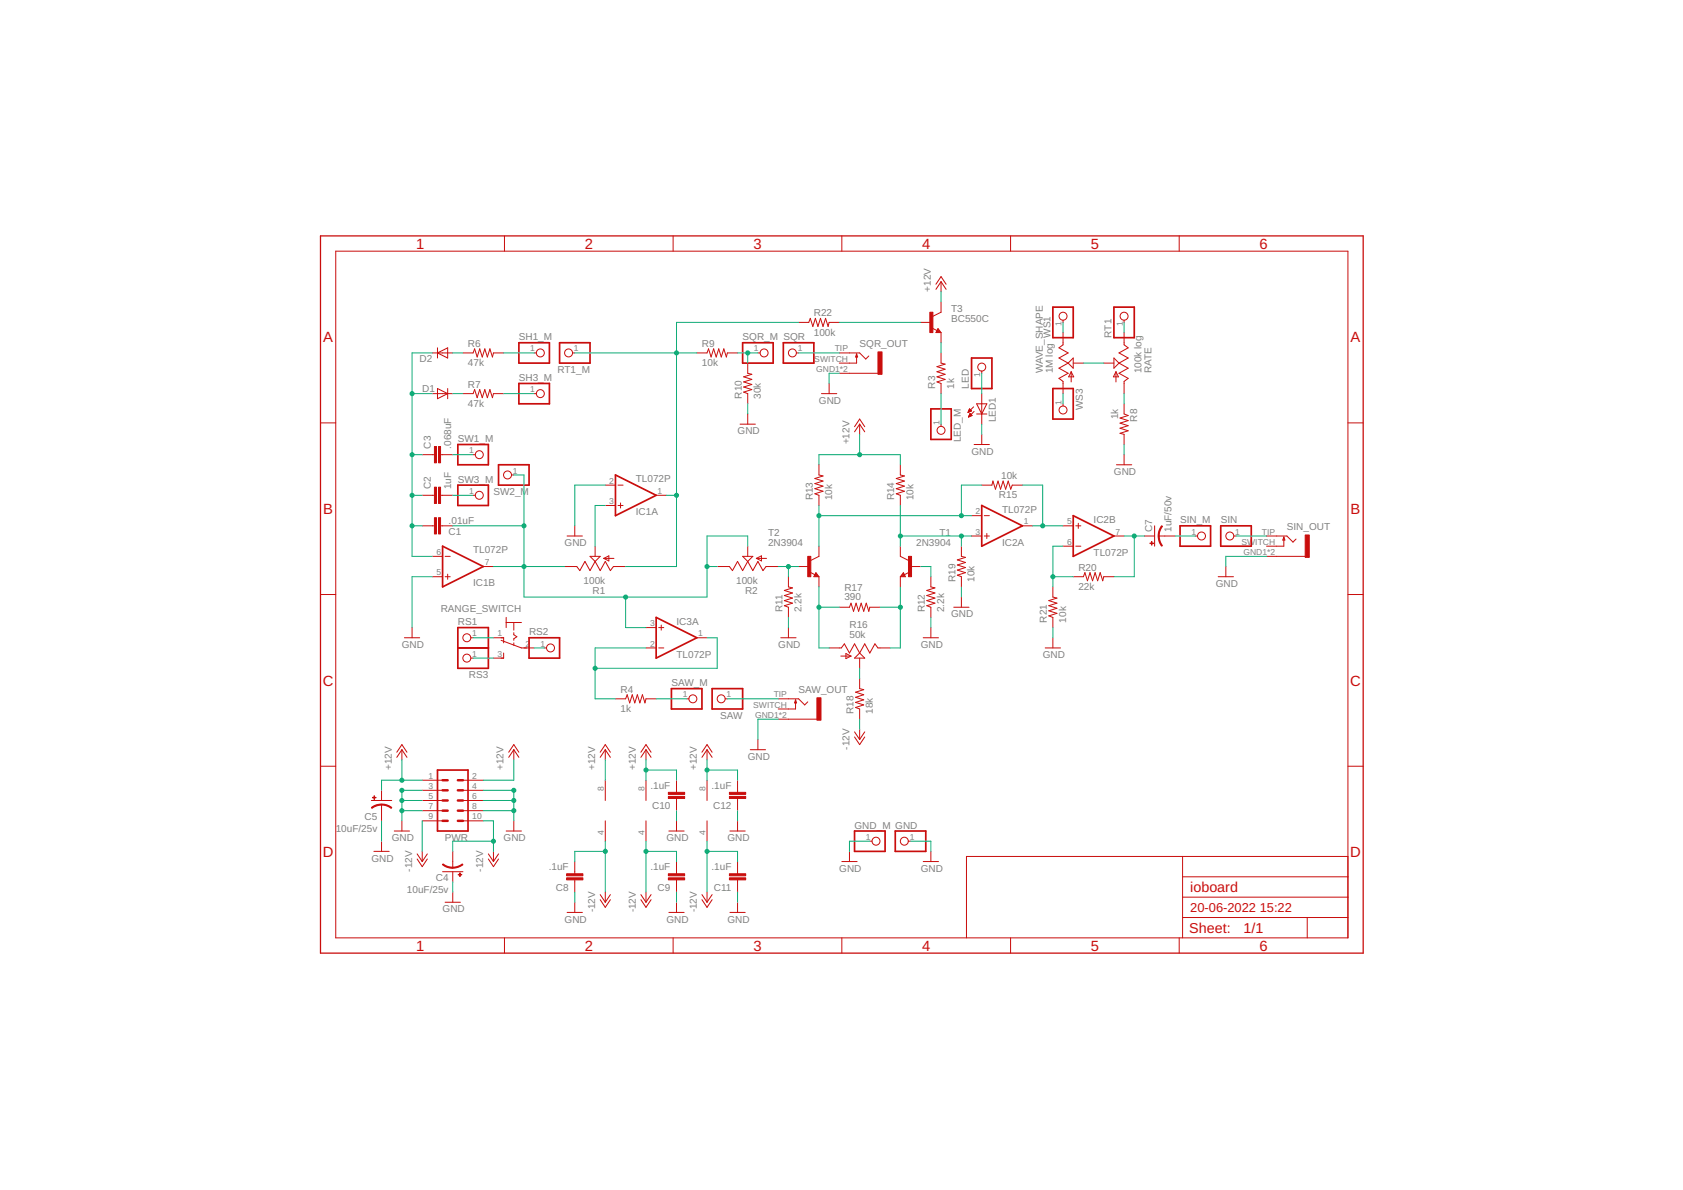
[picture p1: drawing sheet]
<svg xmlns="http://www.w3.org/2000/svg" width="420mm" height="297mm" viewBox="0 0 420 297" stroke-linecap="round" stroke-linejoin="round" font-family="sans-serif">
<g fill="none" stroke="#c90d0c" stroke-width=".42">
<path d="M262.8 76.7h5.1v7.6h-5.1zM278.1 76.7h5.1v7.6h-5.1zM129.5 85.6h7.7v5h-7.7zM129.5 95.7h7.7v5.1h-7.7zM139.7 85.6h7.6v5h-7.6zM185.4 85.6h7.6v5h-7.6zM195.6 85.6h7.6v5h-7.6zM242.5 89.4h5.1v7.6h-5.1zM262.8 97h5.1v7.6h-5.1zM114.3 111h7.6v5h-7.6zM124.5 116h7.6v5.1h-7.6zM153.6 118.6l10.2 5-10.2 5.1z"/>
<path d="M232.4 102.1h5.1v7.6h-5.1zM110.5 136.3l10.1 5.1-10.1 5.1zM114.3 121.1h7.6v5.1h-7.6zM245.1 126.2l10.1 5.1-10.1 5zM267.9 128.7l10.2 5.1-10.2 5.1zM294.6 131.3h7.6v5h-7.6zM304.8 131.3h7.6v5h-7.6zM114.3 156.7h7.6v10.1h-7.6zM132.1 159.2h7.6v5.1h-7.6zM163.8 154.1l10.2 5.1-10.2 5.1zM114.3 161.7h7.6M167.6 171.9h7.6v5.1h-7.6z"/>
<path d="M177.8 171.9h7.6v5.1h-7.6zM109.2 192.2h7.6v15.2h-7.6zM213.3 207.4h7.7v5.1h-7.7zM223.5 207.4h7.6v5.1h-7.6z"/>
</g>
<g fill="none" stroke="#c90d0c" stroke-width=".25">
<path d="M125.9 58.9v3.8M168 58.9v3.8M210.2 58.9v3.8M252.3 58.9v3.8M294.4 58.9v3.8M83.8 62.7h252.7v171.4h-252.7zM233.7 71l1.2-2 1.3 2M234.9 70.3v2.6M234.9 75.4v2.5l-2 1.1M234.9 70.3l1.3 1.9M234.9 70.3l-1.2 1.9M265.4 79.9v.6"/>
<path d="M280.6 79.9v.6M107.9 98.3h5.1M107.9 88.1h5.1M109.2 88.1l2.6-1.3v2.6zM109.2 97l2.6 1.3-2.6 1.2zM109.2 86.8v2.6M111.8 97v2.5M115.6 98.3h2.5l.4-1.1 .6 2.1 .7-2.1 .6 2.1 .6-2.1 .7 2.1 .6-2.1 .6 2.1 .3-1h2.5M115.6 88.1h2.5l.4-1 .6 2 .7-2 .6 2 .6-2 .7 2 .6-2 .6 2 .3-1h2.5M133.3 98.3h.6M133.3 88.1h.6M142.9 88.1h.6"/>
<path d="M174 88.1h2.5l.4-1 .6 2 .7-2 .6 2 .6-2 .7 2 .6-2 .6 2 .3-1h2.5M186.7 90.6v2.6l1 .2-2 .7 2 .6-2 .6 2 .7-2 .6 2 .6-2 .7 1 .4v2.5M189.2 88.1h.6M198.8 88.1h.6M199.4 80.5h2.5l.4-1 .6 2 .7-2 .6 2 .6-2 .7 2 .6-2 .6 2 .3-1h2.5M205.1 98.3h3.8M207 95.7v2.6M209.5 88.1h5.1l1.5 1.5 .8-.7M209.5 93.2h9.7M213.8 88.3v2.3h-4.3M213.8 88.3l.3 .8h-.5zM229.8 80.5h2.6"/>
<path d="M232.7 81.9l1.2 .6M234.2 82.5l.1 .3h-.4l.3-.5 .5 .6h-.8M234.2 82l.7 1h-1.2zM234.9 88.1v2.5l1 .3-2 .6 2 .7-2 .6 2 .6-2 .7 2 .6-2 .6 1 .4v2.6M234.9 83v2.6M245.1 92.6v.6M245.1 98.3v7.6M265.4 83v3.1l-1 .7 2.3 1.3-2.3 1.3 2.3 1.2M266.7 90.6l-2.3 1.3 2.3 1.3-2.3 1.2 1 .8v3.1M267.4 92.8v2.5M267.4 92.8l.7 1.3h-1.3zM267.9 90.6h2.6"/>
<path d="M267.9 89.4v2.5l-1.2-1.3zM275.5 90.6h2.6M278.1 89.4l1.3 1.2-1.3 1.3zM278.6 92.8l.6 1.3h-1.2zM278.6 92.8v2.5M279.4 90.6l2.2 1.3-2.2 1.3 2.2 1.2-1 .8v3.1M280.6 83v3.1l1 .7-2.2 1.3 2.2 1.3-2.2 1.2M80 105.6h3.8M105.4 113.5h3.1M110 113.5h3M118.1 113.5h.6M127.7 118.6h.6"/>
<path d="M184.8 105.9h3.8M186.7 103.3v2.6M204.4 116v2.6l1.1 .2-2.1 .6 2.1 .7-2.1 .6 2.1 .6-2.1 .7 2.1 .6-2.1 .7 1 .3v2.6M213.3 106.5l1.3-1.9 1.3 1.9M214.6 105.9v2.5M214.6 105.9l1.3 1.9M214.6 105.9l-1.3 1.9M224.8 116v2.6l1 .2-2 .6 2 .7-2 .6 2 .6-2 .7 2 .6-2 .7 1 .3v2.6M234.9 105.9v.5M241.7 102.8h.2M241.8 102.7h.4M241.8 102.6h.7"/>
<path d="M241.8 104h.1M241.9 102.5h.5M241.9 103.9h.3M241.9 102.3h.4M241.9 103.8h.6M242 102.2h.2M242 103.7h.6M242 102.1h.1M242 103.5h.5M242 102.1l.5 .5-.8 .4zM242.1 103.4h.3M242.1 103.3h.2"/>
<path d="M242.2 103.2l.5 .5-.9 .4zM243.1 101.6l-1.4 1.4M243.2 102.7l-1.4 1.4M243.2 111h3.8M243.8 100.8h2.6l-1.3 2.5zM243.8 103.3h2.6M245.1 108.4v2.6M265.4 100.8v.5M278.7 116h3.8M280.6 100.8v2.5l1 .4-2 .7 2 .6-2 .6 2 .7-2 .6 2 .6-2 .7 1 .2v2.6M280.6 113.5v2.5M336.5 105.6h3.8"/>
<path d="M105.4 123.6h3.1M105.4 131.3h3.1M107.9 138.9h2.6M110 123.6h3M110 131.3h3M111.1 138.9h1.3M118.1 123.6h.6M141.6 133.8h3.8M143.5 131.3v2.5M147.3 138.9h2.5l-1.2 1.2zM148.6 136.3v2.6M150.7 139.4h2.6"/>
<path d="M150.7 139.4l1.3-.7v1.3zM151.1 126.2h2.5M151.1 121.1h2.5M154.3 126.2h1.3M154.3 121.1h1.3M154.9 125.5v1.3M163.8 123.6h2.5M185.4 138.9h2.5l-1.2 1.2zM186.7 136.3v2.6M188.8 139.4h2.6M188.8 139.4l1.3-.7v1.3zM204.4 136.3v2.6l-2 1"/>
<path d="M224.8 136.3v2.6l2 1M240 136.3v2.6l1 .2-2 .7 2 .6-2 .6 2 .7-2 .6 2 .6-2 .7 1 .4v2.5M242.5 133.8h2.6M242.5 128.7h2.6M245.1 121.1h2.5l.3-1 .6 2 .7-2 .6 2 .6-2 .7 2 .6-2 .6 2 .4-1h2.5M245.7 133.8h1.3M245.7 128.7h1.3M246.4 133.2v1.2M255.2 131.3h2.6M265.4 131.3h2.5M265.4 136.3h2.5M268.6 131.3h1.2"/>
<path d="M268.6 136.3h1.2M269.2 130.6v1.3M278.1 133.8h2.5M285.7 133.8h2.5M288.2 131.3v5M289.3 133.8h4M298.4 133.8h.6M308 133.8h.6M316.2 138.9h9.6M316.2 133.8h5.1l1.5 1.5 .8-.7M320.5 134v2.3h-4.3M320.5 134l.3 .8h-.5z"/>
<path d="M80 148.4h3.8M101 159.2h3.8M102.9 156.7v2.5M107.9 144h2.6M111.1 144h1.3M111.8 143.3v1.3M117.5 159.2h.6M120.6 141.4h2.6M123.2 159.2h2.5v1.3M125.1 159.8l5.1 1.9h3.1M126.4 154.1v2.6M126.4 155.4h3.8"/>
<path d="M128.3 155.4v1.9M128.3 157.9v.5l.7 .5-.7 .5v.4M148.6 140.1l-1.3 2.3-1.3-2.3-1.2 2.3-.8-1h-3.1M148.6 140.1l1.2 2.3 1.3-2.3 1.3 2.3 .7-1h3.1M161.3 156.7h2.5M164.4 156.7h1.3M165.1 156v1.3M174 159.2h2.5M186.7 140.1l-1.3 2.3-1.3-2.3-1.2 2.3-.8-1h-3.1M186.7 140.1l1.2 2.3 1.3-2.3 1.3 2.3 .7-1h3.1M194.9 159.2h3.8M196.8 144v2.5l1 .2-2 .7 2 .6-2 .7 2 .6-2 .6 2 .7-2 .6 1 .4v2.5"/>
<path d="M196.8 156.7v2.5M199.4 141.4h2.5M202.2 142.8l1.3 .7M203.7 142.9l.7 1.1h-1.2zM203.7 143.4l.1 .3h-.4l.3-.5 .5 .6h-.8M204.4 144v2.5M209.5 151.6h2.6l.3-1 .7 2 .6-2 .7 2 .6-2 .6 2 .7-2 .6 2 .2-1h2.6M224.8 144v2.5M225.5 142.9l.5 1.1h-1.2zM225.5 143.4l-.1 .3h.4l-.3-.5-.5 .6h.8M227 142.8l-1.2 .7M227.3 141.4h2.5"/>
<path d="M230.5 159.2h3.8M232.4 144v2.5l1 .2-2 .7 2 .6-2 .7 2 .6-2 .6 2 .7-2 .6 1 .4v2.5M232.4 156.7v2.5M238.1 151.6h3.8M240 149v2.6M262.8 146.5v2.5l1.1 .3-2.1 .6 2.1 .7-2.1 .6 2.1 .6-2.1 .7 2.1 .6-2.1 .6 1 .4v2.6M262.8 159.2v2.5M267.9 144h2.6l.3-1.1 .7 2.1 .6-2.1 .7 2.1 .6-2.1 .6 2.1 .7-2.1 .6 2.1 .2-1h2.6M304.1 144h3.8M306 141.4v2.6M336.5 148.4h3.8M117.5 164.3h.6"/>
<path d="M125.7 163v1.3h-2.5M128.3 160.5v.6M135.9 161.7h.5M153.6 174.4h2.6l.4-1 .6 2.1 .6-2.1 .7 2.1 .6-2.1 .6 2.1 .7-2.1 .6 2.1 .3-1.1h2.5M161.3 161.7h2.5M164.4 161.7h1.3M171.4 174.4h.6M181 174.4h.6M194.3 174.4h5.1l1.5 1.6 .8-.8M194.3 179.5h9.6M198.6 174.7v2.3h-4.3M198.6 174.7l.3 .8h-.5z"/>
<path d="M207 161.7h3l.8-1 1.3 2.3 1.2-2.3 1.3 2.3M209.9 163.8h2.5M211.2 163.1l1.2 .7-1.2 .6zM213.3 164.3l1.3-1.3 1.3 1.3zM214.6 164.3v2.5M214.6 169.4v2.5l1 .2-2 .7 2 .6-2 .7 2 .6-2 .6 2 .7-2 .6 1 .4v2.5M222.2 161.7h-3l-.8-1-1.3 2.3-1.2-2.3-1.3 2.3M260.9 161.7h3.9M80 191.3h3.8M92.7 199.8h5.1M95.2 197.3v2.5M99.1 187.8l1.2-1.9 1.3 1.9"/>
<path d="M100.3 187.1v2.6M100.3 187.1l1.3 1.9M100.3 187.1l-1.2 1.9M105.4 199.8h5.1M105.4 194.8h5.1M105.4 197.3h5.1M115.6 199.8h5M115.6 194.8h5M115.6 197.3h5M127 187.8l1.3-1.9 1.2 1.9M128.3 187.1v2.6M128.3 187.1l1.2 1.9"/>
<path d="M128.3 187.1l-1.3 1.9M149.8 187.8l1.3-1.9 1.3 1.9M151.1 187.1v2.6M151.1 194.8v5M151.1 187.1l1.3 1.9M151.1 187.1l-1.3 1.9M160 187.8l1.3-1.9 1.2 1.9M161.3 187.1v2.6M161.3 194.8v5M161.3 187.1l1.2 1.9M161.3 187.1l-1.3 1.9M168.9 194.8v3"/>
<path d="M168.9 199.3v3.1M175.2 187.8l1.3-1.9 1.3 1.9M176.5 187.1v2.6M176.5 194.8v5M176.5 187.1l1.3 1.9M176.5 187.1l-1.3 1.9M184.1 194.8v3M184.1 199.3v3.1M187.3 187.1h3.8M189.2 184.6v2.5M213.3 182.7l1.3 1.9M213.3 184l1.3 1.9 1.3-1.9"/>
<path d="M214.6 182.1v2.5M215.9 182.7l-1.3 1.9M336.5 191.3h3.8M93.3 212.5h3.9M95.2 200.8v4.1M95.2 210v2.5M98.4 207.4h3.8M100.3 204.9v2.5M104.1 213.1l1.3 2M104.1 214.4l1.3 1.9 1.3-1.9M105.4 202.4h5.1M105.4 204.9h5.1"/>
<path d="M105.4 212.5v2.6M106.7 213.1l-1.3 2M110.5 217.6h5.1M113 212.5v4.1M113 217.6v2.5M115.6 202.4h5M115.6 204.9h5M121.9 213.1l1.3 2M121.9 214.4l1.3 1.9 1.3-1.9M123.2 212.5v2.6M124.5 213.1l-1.3 2M126.4 207.4h3.8"/>
<path d="M128.3 204.9v2.5M143.5 215.1v3M143.5 219.6v3.1M151.1 204.9v5.1M161.3 204.9v5.1M167 207.4h3.8M168.9 204.9v2.5M168.9 215.1v3M168.9 219.6v3.1M176.5 204.9v5.1M182.2 207.4h3.8M184.1 204.9v2.5"/>
<path d="M184.1 215.1v3M184.1 219.6v3.1M210.2 215.1h3.8M212.1 212.5v2.6M217.1 210h.6M226.7 210h.6M230.5 215.1h3.8M232.4 212.5v2.6M295.2 213.8v20.3M295.2 218.9h41.3M336.5 213.8h-95.2v20.3M111.1 225.2h3.8"/>
<path d="M113 222.7v2.5M125.9 234.1v3.8M141.6 227.8h3.8M143.5 225.2v2.6M149.8 223.3l1.3 1.9M149.8 224.6l1.3 1.9 1.3-1.9M151.1 222.7v2.5M152.4 223.3l-1.3 1.9M160 223.3l1.3 1.9M160 224.6l1.3 1.9 1.2-1.9M161.3 222.7v2.5M162.5 223.3l-1.2 1.9"/>
<path d="M167 227.8h3.8M168 234.1v3.8M168.9 225.2v2.6M175.2 223.3l1.3 1.9M175.2 224.6l1.3 1.9 1.3-1.9M176.5 222.7v2.5M177.8 223.3l-1.3 1.9M182.2 227.8h3.8M184.1 225.2v2.6M210.2 234.1v3.8M252.3 234.1v3.8M294.4 234.1v3.8"/>
<path d="M295.2 229h41.3M295.2 223.9h41.3M326.3 229v5.1"/>
<circle cx="265.4" cy="78.9" r=".99"/>
<circle cx="280.6" cy="78.9" r=".99"/>
<circle cx="134.9" cy="88.1" r=".99"/>
<circle cx="134.9" cy="98.3" r=".99"/>
<circle cx="141.9" cy="88.1" r=".99"/>
<circle cx="190.8" cy="88.1" r=".99"/>
<circle cx="197.8" cy="88.1" r=".99"/>
<circle cx="245.1" cy="91.6" r=".99"/>
<circle cx="119.7" cy="113.5" r=".99"/>
<circle cx="126.7" cy="118.6" r=".99"/>
<circle cx="234.9" cy="107.4" r=".99"/>
<circle cx="265.4" cy="102.3" r=".99"/>
<circle cx="119.7" cy="123.6" r=".99"/>
<circle cx="300" cy="133.8" r=".99"/>
<circle cx="307" cy="133.8" r=".99"/>
<circle cx="116.5" cy="159.2" r=".99"/>
<circle cx="116.5" cy="164.3" r=".99"/>
<circle cx="137.4" cy="161.7" r=".99"/>
<circle cx="173" cy="174.4" r=".99"/>
<circle cx="180" cy="174.4" r=".99"/>
<circle cx="218.7" cy="210" r=".99"/>
<circle cx="225.8" cy="210" r=".99"/>
</g>
<g fill="#c90d0c" stroke="#c90d0c" stroke-width=".25">
<path d="M109.5 129.2h.5v4.1h-.5z"/>
<path d="M108.5 129.2h.5v4.1h-.5z"/>
<path d="M109.5 121.6h.5v4.1h-.5z"/>
<path d="M108.5 121.6h.5v4.1h-.5z"/>
<path d="M109.5 111.5h.5v4h-.5z"/>
<path d="M108.5 111.5h.5v4h-.5z"/>
<path d="M114.4 218.3h.9v.1h-.9z"/>
<path d="M114.8 217.9h.1v.9h-.1z"/>
<path d="M93 199h.9v.2h-.9z"/>
<path d="M93.4 198.6h.1v.9h-.1z"/>
<path d="M287.5 135.2h.1v.9h-.1z"/>
<path d="M287.1 135.6h.9v.1h-.9z"/>
<path d="M203.9 174.2h1.1v5.6h-1.1z"/>
<path d="M325.8 133.5h1.1v5.6h-1.1z"/>
<path d="M219.2 87.8h1v5.6h-1z"/>
<path d="M226.8 138.9h.8v5.1h-.8z"/>
<path d="M201.7 138.9h.7v5.1h-.7z"/>
<path d="M232.1 77.9h.8v5.1h-.8z"/>
<path d="M141.5 218.1h4v.5h-4z"/>
<path d="M141.5 219.1h4v.5h-4z"/>
<path d="M166.9 218.1h4v.5h-4z"/>
<path d="M166.9 219.1h4v.5h-4z"/>
<path d="M166.9 197.8h4v.5h-4z"/>
<path d="M166.9 198.8h4v.5h-4z"/>
<path d="M182.1 218.1h4.1v.5h-4.1z"/>
<path d="M182.1 219.1h4.1v.5h-4.1z"/>
<path d="M182.1 197.8h4.1v.5h-4.1z"/>
<path d="M182.1 198.8h4.1v.5h-4.1z"/>
</g>
<g fill="#c90d0c" stroke="#c90d0c" stroke-width=".25">
<path d="M110.6 215.6l1.4 .7 1 .2v.2l-1.9-.4-.7-.5z" fill-rule="evenodd"/>
<path d="M113 216.5l1-.2 1.4-.7 .2 .3-1.8 .7-.8 .1z" fill-rule="evenodd"/>
<path d="M95.2 200.7l1.4 .2 1.2 .7-.1 .2-.9-.5-1.6-.3z" fill-rule="evenodd"/>
<path d="M92.7 201.6l1.2-.7 1.3-.2v.3l-1 .1-1.3 .7z" fill-rule="evenodd"/>
<path d="M290 131.2l.2 .2-.7 1.4-.1 1h-.3l.2-1.4z" fill-rule="evenodd"/>
<path d="M289.1 133.8h.3l.3 1.5 .5 .9-.2 .1-.7-1.2z" fill-rule="evenodd"/>
</g>
<path d="M80 58.9h260.3v179h-260.3z" fill="none" stroke="#c90d0c" stroke-width=".32"/>
<path d="M110.5 199.8h1.3M110.5 197.3h1.3M110.5 194.8h1.3M114.3 199.8h1.3M114.3 197.3h1.3M114.3 194.8h1.3M110.5 204.9h1.3M110.5 202.4h1.3M114.3 204.9h1.3M114.3 202.4h1.3" fill="none" stroke="#c90d0c" stroke-width=".61"/>
<g fill="none" stroke="#0dab76" stroke-width=".25">
<path d="M234.9 72.9v2.5M102.9 98.3h5M107.9 88.1h-5v50.8h5M113 88.1h2.6M113 98.3h2.6M125.7 88.1h7.6M125.7 98.3h7.6M143.5 88.1h30.5M184.1 88.1h5.1M186.7 88.1v2.5M199.4 88.1h10.1M199.4 80.5h-30.5v60.9h-12.7"/>
<path d="M209.5 93.2h-2.5v2.5M209.5 80.5h20.3M234.9 85.6v2.5M234.9 98.3v7.6M245.1 93.2v5.1M265.4 80.5v2.5M265.4 98.3v2.5M270.5 90.6h5M280.6 80.5v2.5M280.6 98.3v2.5M102.9 113.5h2.5M113 113.5h5.1"/>
<path d="M128.3 118.6h2.5v30.4h45.7v-15.2h10.2v2.5M186.7 100.8v2.5M204.4 116v-2.5h20.4v2.5M214.6 108.4v5.1M245.1 105.9v2.5M280.6 111v2.5M102.9 123.6h2.5M102.9 131.3h2.5M113 123.6h5.1M113 131.3h17.8M151.1 121.1h-7.6v10.2M151.1 126.2h-2.5v10.1"/>
<path d="M166.3 123.6h2.6M204.4 126.2v10.1M204.4 128.7h38.1M224.8 133.8h17.7M224.8 126.2v10.1M240 133.8v2.5M245.1 121.1h-5.1v7.6M255.2 121.1h5.1v10.2M257.8 131.3h7.6M265.4 136.3h-2.6v10.2M280.6 133.8h5.1M283.2 133.8v10.2h-5.1"/>
<path d="M293.3 133.8h5.1M308.6 133.8h7.6M316.2 138.9h-10.2v2.5M107.9 144h-5v12.7M118.1 159.2h5.1M123.2 141.4h17.7M156.2 149v7.7h5.1M176.5 141.4h2.5M176.5 159.2h2.5v7.6h-30.4M194.3 141.4h5.1M196.8 141.4v2.6M196.8 154.1v2.6"/>
<path d="M204.4 146.5v15.2h2.6M204.4 151.6h5.1M219.7 151.6h5.1M224.8 146.5v15.2h-2.6M229.8 141.4h2.6v2.6M232.4 154.1v2.6M240 146.5v2.5M262.8 144h5.1M262.8 156.7v2.5M118.1 164.3h5.1M133.3 161.7h2.6M161.3 161.7h-12.7v12.7h5"/>
<path d="M163.8 174.4h7.6M181.6 174.4h12.7M194.3 179.5h-5.1v5.1M214.6 166.8v2.6M214.6 179.5v2.6M100.3 199.8h5.1M100.3 189.7v5.1M105.4 197.3h-5.1v7.6M105.4 194.8h-10.2v2.5M120.6 197.3h7.7v7.6M120.6 199.8h7.7M128.3 189.7v5.1h-7.7"/>
<path d="M151.1 189.7v5.1M161.3 192.2h7.6v2.6M161.3 189.7v5.1M176.5 192.2h7.6v2.6M176.5 189.7v5.1M95.2 204.9v5.1M100.3 202.4h5.1M105.4 204.9v7.6M120.6 202.4h7.7M120.6 204.9h2.6v7.6M123.2 210h-10.2v2.5M151.1 212.5h-7.6v2.6"/>
<path d="M151.1 210v12.7M161.3 212.5h7.6v2.6M161.3 210v12.7M168.9 202.4v2.5M176.5 212.5h7.6v2.6M176.5 210v12.7M184.1 202.4v2.5M217.1 210h-5v2.5M227.3 210h5.1v2.5M113 220.1v2.6M143.5 222.7v2.5M168.9 222.7v2.5"/>
<path d="M184.1 222.7v2.5"/>
</g>
<g fill="#0dab76" stroke="#0dab76" stroke-width=".25">
<circle cx="128.3" cy="202.4" r=".51"/>
<circle cx="128.3" cy="199.8" r=".51"/>
<circle cx="128.3" cy="197.3" r=".51"/>
<circle cx="100.3" cy="202.4" r=".51"/>
<circle cx="100.3" cy="199.8" r=".51"/>
<circle cx="100.3" cy="197.3" r=".51"/>
<circle cx="102.9" cy="98.3" r=".51"/>
<circle cx="102.9" cy="113.5" r=".51"/>
<circle cx="102.9" cy="123.6" r=".51"/>
<circle cx="102.9" cy="131.3" r=".51"/>
<circle cx="168.9" cy="88.1" r=".51"/>
<circle cx="168.9" cy="123.6" r=".51"/>
<circle cx="186.7" cy="88.1" r=".51"/>
<circle cx="204.4" cy="128.7" r=".51"/>
<circle cx="240" cy="128.7" r=".51"/>
<circle cx="123.2" cy="210" r=".51"/>
<circle cx="151.1" cy="212.5" r=".51"/>
<circle cx="161.3" cy="212.5" r=".51"/>
<circle cx="176.5" cy="212.5" r=".51"/>
<circle cx="283.2" cy="133.8" r=".51"/>
<circle cx="196.8" cy="141.4" r=".51"/>
<circle cx="204.4" cy="151.6" r=".51"/>
<circle cx="224.8" cy="151.6" r=".51"/>
<circle cx="214.6" cy="113.5" r=".51"/>
<circle cx="100.3" cy="194.8" r=".51"/>
<circle cx="161.3" cy="192.2" r=".51"/>
<circle cx="176.5" cy="192.2" r=".51"/>
<circle cx="224.8" cy="133.8" r=".51"/>
<circle cx="240" cy="133.8" r=".51"/>
<circle cx="260.3" cy="131.3" r=".51"/>
<circle cx="262.8" cy="144" r=".51"/>
<circle cx="130.8" cy="131.3" r=".51"/>
<circle cx="130.8" cy="141.4" r=".51"/>
<circle cx="156.2" cy="149" r=".51"/>
<circle cx="176.5" cy="141.4" r=".51"/>
<circle cx="148.6" cy="166.8" r=".51"/>
</g>
<g font-size="3.7" fill="#c90d0c">
<text x="103.9" y="62.1">1</text>
<text x="146" y="62.1">2</text>
<text x="188.1" y="62.1">3</text>
<text x="230.2" y="62.1">4</text>
<text x="272.3" y="62.1">5</text>
<text x="314.4" y="62.1">6</text>
<text x="80.7" y="85.4">A</text>
<text x="337.2" y="85.4">A</text>
<text x="80.7" y="128.3">B</text>
<text x="337.2" y="128.3">B</text>
<text x="80.6" y="171.1">C</text>
<text x="337.1" y="171.1">C</text>
<text x="80.6" y="214">D</text>
<text x="337.1" y="214">D</text>
<text x="103.9" y="237.3">1</text>
<text x="146" y="237.3">2</text>
<text x="188.1" y="237.3">3</text>
<text x="230.2" y="237.3">4</text>
<text x="272.3" y="237.3">5</text>
<text x="314.4" y="237.3">6</text>
</g>
<g font-size="3.6" fill="#c90d0c">
<text x="297.1" y="222.7">ioboard</text>
<text x="296.9" y="233">Sheet:</text>
<text x="310.5" y="232.8">1/1</text>
</g>
<g font-size="3.2" fill="#c90d0c">
<text x="297.1" y="227.8">20-06-2022</text>
<text x="314.5" y="227.8">15:22</text>
</g>
<g font-size="2.5" fill="#808080">
<text x="232.4" y="72.9" transform="rotate(-90 232.4 72.9)">+12V</text>
<text x="237.5" y="77.9">T3</text>
<text x="203.2" y="83.8">100k</text>
<text x="203.2" y="79">R22</text>
<text x="237.5" y="80.5">BC550C</text>
<text x="116.8" y="86.6">R6</text>
<text x="129.5" y="84.9">SH1_M</text>
<text x="175.2" y="86.6">R9</text>
<text x="185.4" y="84.9">SQR_M SQR</text>
<text x="214.6" y="86.6">SQR_OUT</text>
<text x="262.2" y="84.3" transform="rotate(-90 262.2 84.3)">WS1</text>
<text x="277.5" y="84.3" transform="rotate(-90 277.5 84.3)">RT1</text>
<text x="104.7" y="90.4">D2</text>
<text x="116.8" y="91.4">47k</text>
<text x="129.5" y="95.1">SH3_M</text>
<text x="139.2" y="93">RT1_M</text>
<text x="175.2" y="91.4">10k</text>
<text x="260.3" y="93.2" transform="rotate(-90 260.3 93.2)">WAVE_SHAPE</text>
<text x="262.9" y="93.2" transform="rotate(-90 262.9 93.2)">1M log</text>
<text x="285" y="93.2" transform="rotate(-90 285 93.2)">100k log</text>
<text x="287.5" y="93.2" transform="rotate(-90 287.5 93.2)">RATE</text>
<text x="105.4" y="97.8">D1</text>
<text x="116.8" y="101.6">47k</text>
<text x="116.8" y="96.8">R7</text>
<text x="185.2" y="99.5" transform="rotate(-90 185.2 99.5)">R10</text>
<text x="190" y="99.5" transform="rotate(-90 190 99.5)">30k</text>
<text x="204.4" y="100.8">GND</text>
<text x="233.4" y="97" transform="rotate(-90 233.4 97)">R3</text>
<text x="238.2" y="97" transform="rotate(-90 238.2 97)">1k</text>
<text x="241.9" y="97" transform="rotate(-90 241.9 97)">LED</text>
<text x="248.6" y="105.4" transform="rotate(-90 248.6 105.4)">LED1</text>
<text x="270.3" y="102.4" transform="rotate(-90 270.3 102.4)">WS3</text>
<text x="279.1" y="104.7" transform="rotate(-90 279.1 104.7)">1k</text>
<text x="283.9" y="105.3" transform="rotate(-90 283.9 105.3)">R8</text>
<text x="107.6" y="112" transform="rotate(-90 107.6 112)">C3</text>
<text x="112.6" y="112" transform="rotate(-90 112.6 112)">.068uF</text>
<text x="114.3" y="110.3">SW1_M</text>
<text x="184.1" y="108.4">GND</text>
<text x="212.1" y="110.9" transform="rotate(-90 212.1 110.9)">+12V</text>
<text x="239.9" y="110.4" transform="rotate(-90 239.9 110.4)">LED_M</text>
<text x="242.5" y="113.5">GND</text>
<text x="249.9" y="119.6">10k</text>
<text x="278.1" y="118.6">GND</text>
<text x="107.6" y="122.1" transform="rotate(-90 107.6 122.1)">C2</text>
<text x="112.6" y="122.1" transform="rotate(-90 112.6 122.1)">1uF</text>
<text x="114.3" y="120.5">SW3_M</text>
<text x="123.2" y="123.5">SW2_M</text>
<text x="158.7" y="120.3">TL072P</text>
<text x="202.9" y="124.9" transform="rotate(-90 202.9 124.9)">R13</text>
<text x="207.7" y="124.9" transform="rotate(-90 207.7 124.9)">10k</text>
<text x="223.3" y="124.9" transform="rotate(-90 223.3 124.9)">R14</text>
<text x="228.1" y="124.9" transform="rotate(-90 228.1 124.9)">10k</text>
<text x="249.4" y="124.4">R15</text>
<text x="112" y="130.9">.01uF</text>
<text x="158.7" y="128.6">IC1A</text>
<text x="250.2" y="128">TL072P</text>
<text x="273" y="130.6">IC2B</text>
<text x="294.6" y="130.6">SIN_M</text>
<text x="304.8" y="130.6">SIN</text>
<text x="112" y="133.4">C1</text>
<text x="141" y="136.3">GND</text>
<text x="191.8" y="136.3">2N3904</text>
<text x="191.8" y="133.8">T2</text>
<text x="228.7" y="136.3">2N3904</text>
<text x="234.5" y="133.8">T1</text>
<text x="250.2" y="136.2">IC2A</text>
<text x="287.6" y="132.8" transform="rotate(-90 287.6 132.8)">C7</text>
<text x="292.4" y="132.8" transform="rotate(-90 292.4 132.8)">1uF/50v</text>
<text x="321.3" y="132.3">SIN_OUT</text>
<text x="118.1" y="138.1">TL072P</text>
<text x="269.2" y="142.5">R20</text>
<text x="273" y="138.9">TL072P</text>
<text x="118.1" y="146.4">IC1B</text>
<text x="145.7" y="145.7">100k</text>
<text x="147.9" y="148.3">R1</text>
<text x="183.8" y="145.7">100k</text>
<text x="186" y="148.3">R2</text>
<text x="210.8" y="149.8">390</text>
<text x="210.8" y="147.5">R17</text>
<text x="238.5" y="145.2" transform="rotate(-90 238.5 145.2)">R19</text>
<text x="243.3" y="145.2" transform="rotate(-90 243.3 145.2)">10k</text>
<text x="269.2" y="147.3">22k</text>
<text x="303.5" y="146.5">GND</text>
<text x="110" y="152.8">RANGE_SWITCH</text>
<text x="195.3" y="152.8" transform="rotate(-90 195.3 152.8)">R11</text>
<text x="200.1" y="152.8" transform="rotate(-90 200.1 152.8)">2.2k</text>
<text x="230.9" y="152.8" transform="rotate(-90 230.9 152.8)">R12</text>
<text x="235.7" y="152.8" transform="rotate(-90 235.7 152.8)">2.2k</text>
<text x="237.5" y="154.1">GND</text>
<text x="261.4" y="155.4" transform="rotate(-90 261.4 155.4)">R21</text>
<text x="266.2" y="155.4" transform="rotate(-90 266.2 155.4)">10k</text>
<text x="100.3" y="161.7">GND</text>
<text x="114.3" y="156">RS1</text>
<text x="132.1" y="158.6">RS2</text>
<text x="168.9" y="156">IC3A</text>
<text x="194.3" y="161.7">GND</text>
<text x="212.1" y="159.2">50k</text>
<text x="212.1" y="156.7">R16</text>
<text x="229.8" y="161.7">GND</text>
<text x="168.9" y="164.3">TL072P</text>
<text x="260.3" y="164.3">GND</text>
<text x="117" y="169.2">RS3</text>
<text x="154.9" y="172.9">R4</text>
<text x="167.6" y="171.3">SAW_M</text>
<text x="199.4" y="172.9">SAW_OUT</text>
<text x="154.9" y="177.7">1k</text>
<text x="179.8" y="179.4">SAW</text>
<text x="213.1" y="178.2" transform="rotate(-90 213.1 178.2)">R18</text>
<text x="217.9" y="178.2" transform="rotate(-90 217.9 178.2)">18k</text>
<text x="186.7" y="189.7">GND</text>
<text x="212.1" y="187.1" transform="rotate(-90 212.1 187.1)">-12V</text>
<text x="97.8" y="192.2" transform="rotate(-90 97.8 192.2)">+12V</text>
<text x="125.7" y="192.2" transform="rotate(-90 125.7 192.2)">+12V</text>
<text x="148.6" y="192.2" transform="rotate(-90 148.6 192.2)">+12V</text>
<text x="158.7" y="192.2" transform="rotate(-90 158.7 192.2)">+12V</text>
<text x="162.4" y="196.9">.1uF</text>
<text x="174" y="192.2" transform="rotate(-90 174 192.2)">+12V</text>
<text x="177.6" y="196.9">.1uF</text>
<text x="162.8" y="202">C10</text>
<text x="178" y="202">C12</text>
<text x="83.8" y="207.6">10uF/25v</text>
<text x="91" y="204.8">C5</text>
<text x="97.8" y="210">GND</text>
<text x="111" y="210">PWR</text>
<text x="125.7" y="210">GND</text>
<text x="166.4" y="210">GND</text>
<text x="181.6" y="210">GND</text>
<text x="213.3" y="206.8">GND_M GND</text>
<text x="92.7" y="215.1">GND</text>
<text x="102.9" y="217.6" transform="rotate(-90 102.9 217.6)">-12V</text>
<text x="108.8" y="220">C4</text>
<text x="120.6" y="217.6" transform="rotate(-90 120.6 217.6)">-12V</text>
<text x="137" y="217.2">.1uF</text>
<text x="162.4" y="217.2">.1uF</text>
<text x="177.6" y="217.2">.1uF</text>
<text x="209.5" y="217.6">GND</text>
<text x="229.8" y="217.6">GND</text>
<text x="101.6" y="222.8">10uF/25v</text>
<text x="110.5" y="227.8">GND</text>
<text x="138.8" y="222.3">C8</text>
<text x="148.6" y="227.8" transform="rotate(-90 148.6 227.8)">-12V</text>
<text x="158.7" y="227.8" transform="rotate(-90 158.7 227.8)">-12V</text>
<text x="164.2" y="222.3">C9</text>
<text x="174" y="227.8" transform="rotate(-90 174 227.8)">-12V</text>
<text x="178.2" y="222.3">C11</text>
<text x="141" y="230.3">GND</text>
<text x="166.4" y="230.3">GND</text>
<text x="181.6" y="230.3">GND</text>
</g>
<g font-size="2.1" fill="#808080">
<text x="265" y="81.5" transform="rotate(-90 265 81.5)">1</text>
<text x="280.3" y="81.5" transform="rotate(-90 280.3 81.5)">1</text>
<text x="132.4" y="87.7">1</text>
<text x="143.3" y="87.7">1</text>
<text x="188.2" y="87.7">1</text>
<text x="199.2" y="87.7">1</text>
<text x="208.4" y="87.7">TIP</text>
<text x="203.3" y="90.3">SWITCH</text>
<text x="203.8" y="92.8">GND1*2</text>
<text x="244.7" y="94.2" transform="rotate(-90 244.7 94.2)">1</text>
<text x="132.4" y="97.9">1</text>
<text x="265" y="101" transform="rotate(-90 265 101)">1</text>
<text x="234.6" y="106.1" transform="rotate(-90 234.6 106.1)">1</text>
<text x="117.1" y="113.1">1</text>
<text x="128.1" y="118.2">1</text>
<text x="117.1" y="123.3">1</text>
<text x="152.1" y="125.8">3</text>
<text x="152.1" y="120.7">2</text>
<text x="164.2" y="123.3">1</text>
<text x="243.5" y="128.4">2</text>
<text x="255.6" y="130.9">1</text>
<text x="266.4" y="130.9">5</text>
<text x="243.5" y="133.4">3</text>
<text x="266.4" y="136">6</text>
<text x="278.5" y="133.4">7</text>
<text x="297.4" y="133.4">1</text>
<text x="308.4" y="133.4">1</text>
<text x="309.9" y="136">SWITCH</text>
<text x="315" y="133.4">TIP</text>
<text x="108.9" y="143.6">5</text>
<text x="108.9" y="138.5">6</text>
<text x="121" y="141.1">7</text>
<text x="310.4" y="138.5">GND1*2</text>
<text x="117.9" y="158.8">1</text>
<text x="124.2" y="158.8">1</text>
<text x="131.2" y="161.4">2</text>
<text x="134.9" y="161.4">1</text>
<text x="162.3" y="156.3">3</text>
<text x="162.3" y="161.4">2</text>
<text x="174.3" y="158.8">1</text>
<text x="117.9" y="163.9">1</text>
<text x="124.2" y="163.9">3</text>
<text x="170.5" y="174.1">1</text>
<text x="181.4" y="174.1">1</text>
<text x="188" y="176.6">SWITCH</text>
<text x="188.5" y="179.2">GND1*2</text>
<text x="193.2" y="174.1">TIP</text>
<text x="107" y="194.4">1</text>
<text x="107" y="196.9">3</text>
<text x="117.9" y="194.4">2</text>
<text x="117.9" y="196.9">4</text>
<text x="150.8" y="197.5" transform="rotate(-90 150.8 197.5)">8</text>
<text x="160.9" y="197.5" transform="rotate(-90 160.9 197.5)">8</text>
<text x="176.2" y="197.5" transform="rotate(-90 176.2 197.5)">8</text>
<text x="107" y="199.5">5</text>
<text x="107" y="202">7</text>
<text x="117.9" y="199.5">6</text>
<text x="117.9" y="202">8</text>
<text x="107" y="204.5">9</text>
<text x="117.9" y="204.5">10</text>
<text x="150.8" y="208.4" transform="rotate(-90 150.8 208.4)">4</text>
<text x="160.9" y="208.4" transform="rotate(-90 160.9 208.4)">4</text>
<text x="176.2" y="208.4" transform="rotate(-90 176.2 208.4)">4</text>
<text x="216.2" y="209.6">1</text>
<text x="227.1" y="209.6">1</text>
</g>
</svg>
